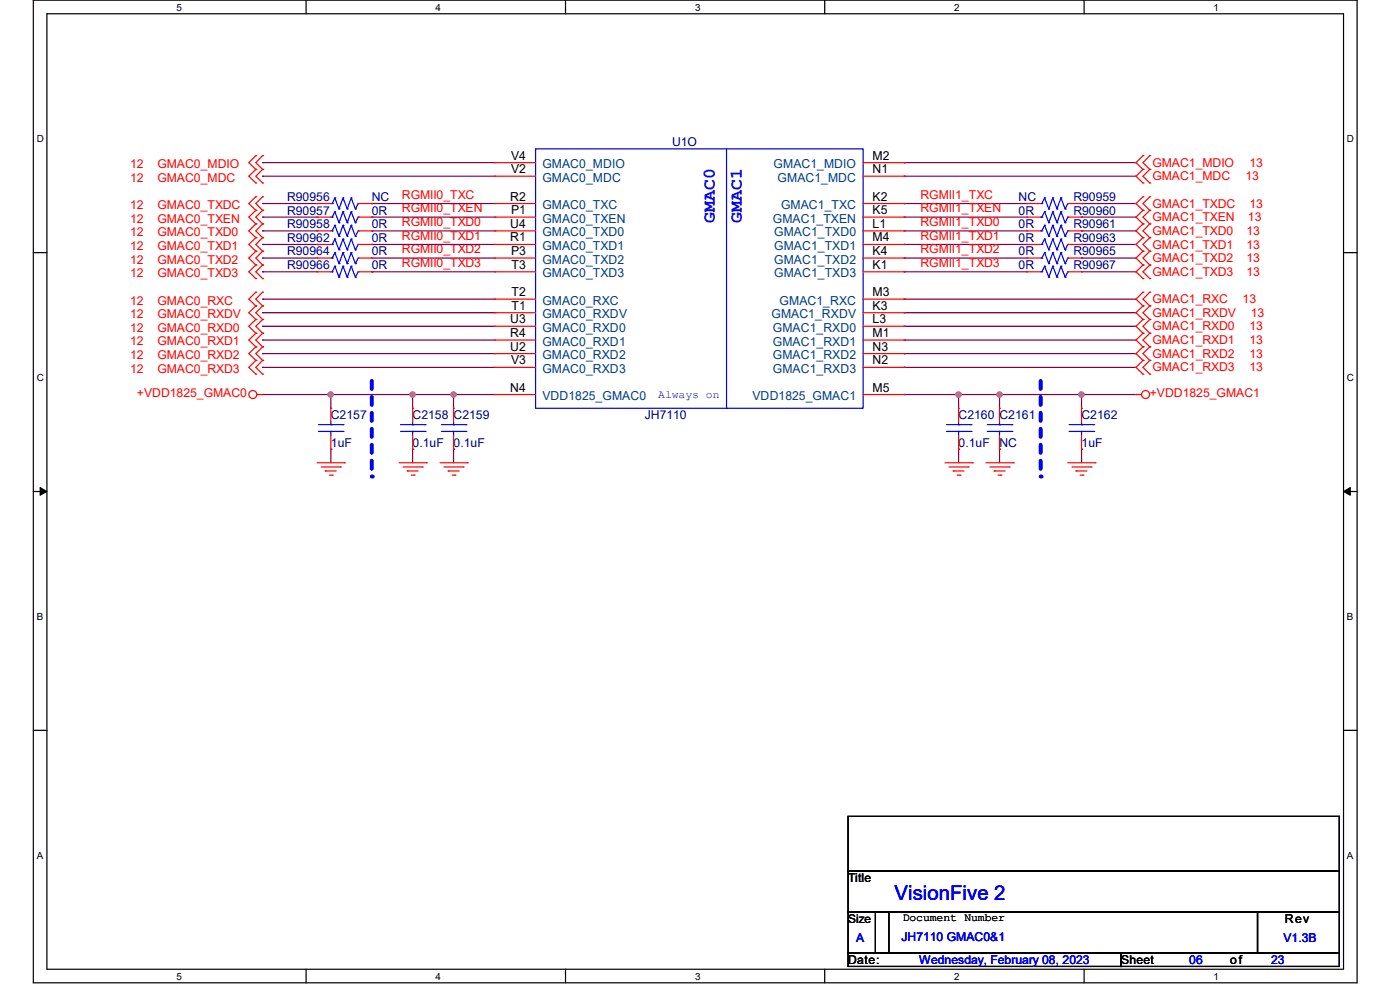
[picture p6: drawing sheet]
<svg xmlns="http://www.w3.org/2000/svg" width="297mm" height="210mm" viewBox="0 0 297 210" stroke-linecap="round" stroke-linejoin="round" font-family="sans-serif">
<path d="M7.1 0h280.8v208.5h-280.8zM9.9 2.9h275.1v202.7h-275.1z" fill="none" stroke="#000" stroke-width=".25"/>
<g fill="#fff">
<path d="M37.4 .3h1.2v2.4h-1.2z"/>
<path d="M37.4 205.9h1.2v2.3h-1.2z"/>
</g>
<path d="M64.9 0v2.9M64.9 205.6v2.9" fill="none" stroke="#000" stroke-width=".25"/>
<g fill="#fff">
<path d="M92.4 .3h1.2v2.4h-1.2z"/>
<path d="M92.4 205.9h1.2v2.3h-1.2z"/>
</g>
<path d="M120 0v2.9M120 205.6v2.9" fill="none" stroke="#000" stroke-width=".25"/>
<g fill="#fff">
<path d="M147.4 .3h1.2v2.4h-1.2z"/>
<path d="M147.4 205.9h1.2v2.3h-1.2z"/>
</g>
<path d="M175 0v2.9M175 205.6v2.9" fill="none" stroke="#000" stroke-width=".25"/>
<g fill="#fff">
<path d="M202.4 .3h1.2v2.4h-1.2z"/>
<path d="M202.4 205.9h1.2v2.3h-1.2z"/>
</g>
<path d="M230 0v2.9M230 205.6v2.9" fill="none" stroke="#000" stroke-width=".25"/>
<g fill="#fff">
<path d="M257.5 .3h1.1v2.4h-1.1z"/>
<path d="M257.5 205.9h1.1v2.3h-1.1z"/>
<path d="M7.8 28.2h1.5v2.4h-1.5z"/>
<path d="M285.7 28.2h1.5v2.4h-1.5z"/>
<path d="M7.8 78.9h1.5v2.3h-1.5z"/>
<path d="M285.7 78.9h1.5v2.3h-1.5z"/>
</g>
<path d="M7.1 53.6h2.8M285 53.6h2.9" fill="none" stroke="#000" stroke-width=".25"/>
<g fill="#fff">
<path d="M7.8 129.6h1.3v2.3h-1.3z"/>
<path d="M285.7 129.6h1.4v2.3h-1.4z"/>
</g>
<path d="M7.1 104.3h2.8M285 104.3h2.9" fill="none" stroke="#000" stroke-width=".25"/>
<path d="M8.5 103.4l1.4 .9-1.4 .8zM285 104.3l1.5-.9v1.7z" fill="#000" stroke="#000" stroke-width=".21"/>
<g fill="#fff">
<path d="M7.8 180.3h1.3v2.3h-1.3z"/>
<path d="M285.7 180.3h1.4v2.3h-1.4z"/>
</g>
<path d="M7.1 154.9h2.8M285 154.9h2.9" fill="none" stroke="#000" stroke-width=".25"/>
<path d="M78.9 80.8v20.3" fill="none" stroke="#00f" stroke-width=".85" stroke-dasharray="1.7"/>
<circle cx="78.9" cy="101.1" r=".42" fill="#00f" stroke-dasharray="1.7"/>
<path d="M220.8 80.8v20.3" fill="none" stroke="#00f" stroke-width=".85" stroke-dasharray="1.7"/>
<circle cx="220.8" cy="101.1" r=".42" fill="#00f" stroke-dasharray="1.7"/>
<g fill="none" stroke="#800040" stroke-width=".25">
<path d="M55.7 34.5h.1M55.7 37.4h.1M55.7 37.4h49.2M55.7 34.5h49.2M191.8 37.4h.1M191.8 34.5h.1M191.8 37.4h49.2M191.8 34.5h49.2M55.7 43.2h.1M55.7 46.1h.1M55.7 49h.1M55.7 51.9h.1"/>
<path d="M55.7 54.7h.1M55.7 57.7h.1M55.7 43.2h11.6M55.7 46.1h11.6M55.7 49h11.6M55.7 51.9h11.6M55.7 54.7h11.6M55.7 57.7h11.6M78.9 49h.1M78.9 46.1h.1M78.9 43.2h.1M78.9 54.7h.1"/>
<path d="M78.9 51.9h.1M78.9 57.7h.1M78.9 43.2h26M78.9 46.1h26M78.9 49h26M78.9 51.9h26M78.9 54.7h26M78.9 57.7h26M191.8 43.2h.1M191.8 46.1h.1M191.8 49h.1M191.8 51.9h.1"/>
<path d="M191.8 54.7h.1M191.8 57.7h.1M191.8 43.2h26M191.8 46.1h26M191.8 49h26M191.8 51.9h26M191.8 54.7h26M191.8 57.7h26M229.4 43.2h.1M229.4 46.1h.1M229.4 49h.1M229.4 51.9h.1"/>
<path d="M229.4 54.7h.1M229.4 57.7h.1M229.4 43.2h11.6M229.4 46.1h11.6M229.4 49h11.6M229.4 51.9h11.6M229.4 54.7h11.6M229.4 57.7h11.6M55.7 63.5h.1M55.7 66.3h.1M55.7 75h.1M55.7 77.9h.1"/>
<path d="M55.7 69.2h.1M55.7 72.1h.1M55.7 72.1h49.2M55.7 69.2h49.2M55.7 77.9h49.2M55.7 75h49.2M55.7 66.3h49.2M55.7 63.5h49.2M191.8 72.1h.1M191.8 69.2h.1M191.8 77.9h.1M191.8 75h.1"/>
<path d="M191.8 66.3h.1M191.8 63.5h.1M191.8 72.1h49.2M191.8 69.2h49.2M191.8 77.9h49.2M191.8 75h49.2M191.8 66.3h49.2M191.8 63.5h49.2M55.7 83.7h.1M55.7 83.7h49.2M70.2 95.3h.1M70.2 83.7h.1"/>
<path d="M70.2 83.7v2.9M70.2 95.3v2.9M87.5 83.7h.1M87.5 95.3h.1M87.5 83.7v2.9M87.5 95.3v2.9M96.2 83.7h.1M96.2 95.3h.1M96.2 83.7v2.9M96.2 95.3v2.9M191.8 83.7h.1M191.8 83.7h49.2"/>
<path d="M203.4 83.7h.1M203.4 95.3h.1M203.4 83.7v2.9M203.4 95.3v2.9M212 83.7h.1M212 95.3h.1M212 83.7v2.9M212 95.3v2.9M229.4 95.3h.1M229.4 83.7h.1M229.4 83.7v2.9M229.4 95.3v2.9"/>
</g>
<g fill="#f0f" stroke="#f0f" stroke-width=".25">
<circle cx="96.2" cy="83.7" r=".55"/>
<circle cx="87.5" cy="83.7" r=".56"/>
<circle cx="70.1" cy="83.7" r=".55"/>
<circle cx="203.4" cy="83.7" r=".56"/>
<circle cx="229.4" cy="83.7" r=".55"/>
<circle cx="212" cy="83.7" r=".55"/>
</g>
<g fill="none" stroke="#f00" stroke-width=".25">
<path d="M54.3 33h.1M54.3 35.9h.1M54.3 38.8h.1M54.3 33l-1.5 1.5 1.5 1.4M54.3 35.9l-1.5 1.5 1.5 1.4M55.7 33h.1M55.7 35.9h.1M55.7 38.8h.1M55.7 33l-1.4 1.5 1.4 1.4M55.7 35.9l-1.4 1.5 1.4 1.4M104.9 37.4h.1M104.9 34.5h.1"/>
<path d="M104.9 34.5h8.7M104.9 37.4h8.7M183.1 34.5h8.7M183.1 37.4h8.7M191.8 34.5h.1M191.8 37.4h.1M242.5 35.9h.1M242.5 38.8h.1M242.5 33h.1M242.5 35.9l-1.5 1.5 1.5 1.4M242.5 33l-1.5 1.5 1.5 1.4M243.9 38.8h.1"/>
<path d="M243.9 35.9h.1M243.9 33h.1M243.9 35.9l-1.4 1.5 1.4 1.4M243.9 33l-1.4 1.5 1.4 1.4M54.3 50.4h.1M54.3 53.3h.1M54.3 47.5h.1M54.3 56.2h.1M54.3 59.1h.1M54.3 41.7h.1M54.3 44.6h.1M54.3 50.4l-1.5 1.5 1.5 1.4"/>
<path d="M54.3 47.5l-1.5 1.5 1.5 1.4M54.3 56.2l-1.5 1.5 1.5 1.4M54.3 53.3l-1.5 1.4 1.5 1.5M54.3 41.7l-1.5 1.5 1.5 1.4M54.3 44.6l-1.5 1.5 1.5 1.4M55.7 50.4h.1M55.7 53.3h.1M55.7 47.5h.1M55.7 56.2h.1M55.7 59.1h.1M55.7 41.7h.1M55.7 44.6h.1"/>
<path d="M55.7 50.4l-1.4 1.5 1.4 1.4M55.7 47.5l-1.4 1.5 1.4 1.4M55.7 56.2l-1.4 1.5 1.4 1.4M55.7 53.3l-1.4 1.4 1.4 1.5M55.7 41.7l-1.4 1.5 1.4 1.4M55.7 44.6l-1.4 1.5 1.4 1.4M67.3 57.7h.1M67.3 54.7h.1M67.3 51.9h.1M67.3 49h.1M67.3 46.1h.1M67.3 43.2h.1"/>
<path d="M67.3 49h2.9M67.3 46.1h2.9M67.3 43.2h2.9M67.3 57.7h2.9M67.3 54.7h2.9M67.3 51.9h2.9M76 49h2.9M76 46.1h2.9M76 43.2h2.9M76 57.7h2.9M76 54.7h2.9M76 51.9h2.9"/>
<path d="M78.9 57.7h.1M78.9 54.7h.1M78.9 51.9h.1M78.9 49h.1M78.9 46.1h.1M78.9 43.2h.1M104.9 46.1h.1M104.9 54.7h.1M104.9 51.9h.1M104.9 43.2h.1M104.9 57.7h.1M104.9 49h.1"/>
<path d="M104.9 49h8.7M104.9 46.1h8.7M104.9 43.2h8.7M104.9 57.7h8.7M104.9 54.7h8.7M104.9 51.9h8.7M183.1 49h8.7M183.1 46.1h8.7M183.1 43.2h8.7M183.1 57.7h8.7M183.1 54.7h8.7M183.1 51.9h8.7"/>
<path d="M191.8 57.7h.1M191.8 43.2h.1M191.8 54.7h.1M191.8 46.1h.1M191.8 49h.1M191.8 51.9h.1M217.8 49h.1M217.8 46.1h.1M217.8 43.2h.1M217.8 57.7h.1M217.8 54.7h.1M217.8 51.9h.1"/>
<path d="M217.8 49h3M217.8 46.1h3M217.8 43.2h3M217.8 57.7h3M217.8 54.7h3M217.8 51.9h3M226.5 49h2.9M226.5 46.1h2.9M226.5 43.2h2.9M226.5 57.7h2.9M226.5 54.7h2.9M226.5 51.9h2.9"/>
<path d="M229.4 49h.1M229.4 46.1h.1M229.4 43.2h.1M229.4 57.7h.1M229.4 54.7h.1M229.4 51.9h.1M242.5 47.5h.1M242.5 50.4h.1M242.5 53.3h.1M242.5 56.2h.1M242.5 59.1h.1M242.5 41.7h.1"/>
<path d="M242.5 44.6h.1M242.5 47.5l-1.5 1.5 1.5 1.4M242.5 50.4l-1.5 1.5 1.5 1.4M242.5 56.2l-1.5 1.5 1.5 1.4M242.5 53.3l-1.5 1.4 1.5 1.5M242.5 41.7l-1.5 1.5 1.5 1.4M242.5 44.6l-1.5 1.5 1.5 1.4M243.9 50.4h.1M243.9 47.5h.1M243.9 53.3h.1M243.9 59.1h.1M243.9 56.2h.1"/>
<path d="M243.9 44.6h.1M243.9 41.7h.1M243.9 47.5l-1.4 1.5 1.4 1.4M243.9 50.4l-1.4 1.5 1.4 1.4M243.9 56.2l-1.4 1.5 1.4 1.4M243.9 53.3l-1.4 1.4 1.4 1.5M243.9 41.7l-1.4 1.5 1.4 1.4M243.9 44.6l-1.4 1.5 1.4 1.4M54.3 70.7h.1M54.3 73.6h.1M54.3 67.8h.1M54.3 76.5h.1"/>
<path d="M54.3 79.4h.1M54.3 62h.1M54.3 64.9h.1M54.3 70.7l-1.5 1.4 1.5 1.5M54.3 67.8l-1.5 1.4 1.5 1.5M54.3 76.5l-1.5 1.4 1.5 1.5M54.3 73.6l-1.5 1.4 1.5 1.5M54.3 62l-1.5 1.5 1.5 1.4M54.3 64.9l-1.5 1.4 1.5 1.5M55.7 70.7h.1M55.7 73.6h.1M55.7 67.8h.1"/>
<path d="M55.7 76.5h.1M55.7 79.4h.1M55.7 62h.1M55.7 64.9h.1M55.7 70.7l-1.4 1.4 1.4 1.5M55.7 67.8l-1.4 1.4 1.4 1.5M55.7 76.5l-1.4 1.4 1.4 1.5M55.7 73.6l-1.4 1.4 1.4 1.5M55.7 62l-1.4 1.5 1.4 1.4M55.7 64.9l-1.4 1.4 1.4 1.5M104.9 72.1h.1M104.9 66.3h.1"/>
<path d="M104.9 63.5h.1M104.9 75h.1M104.9 69.2h.1M104.9 77.9h.1M104.9 66.3h8.7M104.9 69.2h8.7M104.9 72.1h8.7M104.9 63.5h8.7M104.9 77.9h8.7M104.9 75h8.7M183.1 66.3h8.7M183.1 69.2h8.7"/>
<path d="M183.1 72.1h8.7M183.1 63.5h8.7M183.1 77.9h8.7M183.1 75h8.7M191.8 66.3h.1M191.8 69.2h.1M191.8 72.1h.1M191.8 63.5h.1M191.8 77.9h.1M191.8 75h.1M242.5 70.7h.1M242.5 73.6h.1"/>
<path d="M242.5 67.8h.1M242.5 76.5h.1M242.5 79.4h.1M242.5 64.9h.1M242.5 62h.1M242.5 70.7l-1.5 1.4 1.5 1.5M242.5 67.8l-1.5 1.4 1.5 1.5M242.5 76.5l-1.5 1.4 1.5 1.5M242.5 73.6l-1.5 1.4 1.5 1.5M242.5 64.9l-1.5 1.4 1.5 1.5M242.5 62l-1.5 1.5 1.5 1.4M243.9 73.6h.1"/>
<path d="M243.9 70.7h.1M243.9 67.8h.1M243.9 79.4h.1M243.9 76.5h.1M243.9 64.9h.1M243.9 62h.1M243.9 70.7l-1.4 1.4 1.4 1.5M243.9 67.8l-1.4 1.4 1.4 1.5M243.9 76.5l-1.4 1.4 1.4 1.5M243.9 73.6l-1.4 1.4 1.4 1.5M243.9 64.9l-1.4 1.4 1.4 1.5M243.9 62l-1.4 1.5 1.4 1.4"/>
<path d="M54.5 83.7h1.2M55.7 83.7h.1M67.3 98.2h5.8M68.2 99.1h4M69 99.9h.1M69 99.9h2.3M70.2 86.6h.1M70.2 95.3h.1M70.2 86.6v2.9M70.2 92.4v2.9M72.2 99.1h.1M73.1 98.2h.1"/>
<path d="M84.7 98.2h5.8M85.5 99.1h4.1M86.4 99.9h.1M86.4 99.9h2.3M87.5 86.6h.1M87.5 95.3h.1M87.5 86.6v2.9M87.5 92.4v2.9M89.6 99.1h.1M90.5 98.2h.1M93.3 98.2h5.8M94.2 99.1h4.1"/>
<path d="M95.1 99.9h.1M95.1 99.9h2.3M96.2 86.6h.1M96.2 95.3h.1M96.2 86.6v2.9M96.2 92.4v2.9M98.3 99.1h.1M99.1 98.2h.1M104.9 83.7h.1M104.9 83.7h8.7M183.1 83.7h8.7M191.8 83.7h.1"/>
<path d="M200.5 98.2h5.8M201.3 99.1h4.1M202.2 99.9h.1M202.2 99.9h2.3M203.4 86.6h.1M203.4 95.3h.1M203.4 86.6v2.9M203.4 92.4v2.9M205.4 99.1h.1M206.3 98.2h.1M209.2 98.2h5.8M210 99.1h4.1"/>
<path d="M210.9 99.9h.1M210.9 99.9h2.3M212 86.6h.1M212 95.3h.1M212 86.6v2.9M212 92.4v2.9M214.1 99.1h.1M215 98.2h.1M226.5 98.2h5.8M227.4 99.1h4.1M228.3 99.9h.1M228.3 99.9h2.3"/>
<path d="M229.4 86.6h.1M229.4 95.3h.1M229.4 86.6v2.9M229.4 92.4v2.9M231.5 99.1h.1M232.3 98.2h.1M241 83.7h.1M241 83.7h1.2M69.9 100.8h.6M70.5 100.8h.1M87.2 100.8h.6M87.8 100.8h.1"/>
<path d="M95.9 100.8h.6M96.5 100.8h.1M203.1 100.8h.6M203.7 100.8h.1M211.8 100.8h.5M212.3 100.8h.1M229.2 100.8h.5M229.7 100.8h.1"/>
<circle cx="53.6" cy="83.7" r=".85"/>
<circle cx="243" cy="83.7" r=".85"/>
</g>
<path d="M179.9 173.2h104.2v11.6h-104.2zM179.9 184.8h104.2v8.7h-104.2zM179.9 193.5h8.7v8.6h-8.7zM185.7 193.5h81.1v8.6h-81.1zM266.8 193.5h17.3v8.6h-17.3zM179.9 202.1h57.9v2.9h-57.9zM237.8 202.1h46.3v2.9h-46.3z" fill="none" stroke="#000" stroke-width=".25"/>
<g fill="none" stroke="#00f" stroke-width=".25">
<path d="M113.6 31.6h69.5v55h-69.5zM154.1 31.6v55M70.2 49h.3M70.2 46.1h.3M70.2 43.2h.3M70.2 57.7h.3M70.2 54.7h.3M70.2 51.9h.3M70.5 57.7h.1M70.5 54.7h.1M70.5 51.9h.1M70.5 49h.1"/>
<path d="M70.5 46.1h.1M70.5 43.2h.1M71 56.5h.1M71 53.6h.1M71 50.7h.1M71 47.8h.1M71 44.9h.1M71 42h.1M71 56.5l-.5 1.2M71 56.5l.9 2.3M71 53.6l-.5 1.1M71 53.6l.9 2.3"/>
<path d="M71 50.7l-.5 1.2M71 50.7l.9 2.3M71 47.8l-.5 1.2M71 47.8l.9 2.3M71 44.9l-.5 1.2M71 44.9l.9 2.3M71 42l-.5 1.2M71 42l.9 2.3M71.9 58.8h.1M71.9 55.9h.1M71.9 53h.1M71.9 50.1h.1"/>
<path d="M71.9 47.2h.1M71.9 44.3h.1M72.8 56.5h.1M72.8 53.6h.1M72.8 50.7h.1M72.8 47.8h.1M72.8 44.9h.1M72.8 42h.1M72.8 56.5l-.9 2.3M72.8 56.5l.9 2.3M72.8 53.6l-.9 2.3M72.8 53.6l.9 2.3"/>
<path d="M72.8 50.7l-.9 2.3M72.8 50.7l.9 2.3M72.8 47.8l-.9 2.3M72.8 47.8l.9 2.3M72.8 44.9l-.9 2.3M72.8 44.9l.9 2.3M72.8 42l-.9 2.3M72.8 42l.9 2.3M73.7 58.8h.1M73.7 55.9h.1M73.7 53h.1M73.7 50.1h.1"/>
<path d="M73.7 47.2h.1M73.7 44.3h.1M74.5 56.5h.1M74.5 53.6h.1M74.5 50.7h.1M74.5 47.8h.1M74.5 44.9h.1M74.5 42h.1M74.5 56.5l-.8 2.3M74.5 56.5l.9 2.3M74.5 53.6l-.8 2.3M74.5 53.6l.9 2.3"/>
<path d="M74.5 50.7l-.8 2.3M74.5 50.7l.9 2.3M74.5 47.8l-.8 2.3M74.5 47.8l.9 2.3M74.5 44.9l-.8 2.3M74.5 44.9l.9 2.3M74.5 42l-.8 2.3M74.5 42l.9 2.3M75.4 58.8h.1M75.4 55.9h.1M75.4 53h.1M75.4 50.1h.1"/>
<path d="M75.4 47.2h.1M75.4 44.3h.1M76 57.7h.1M76 54.7h.1M76 51.9h.1M76 49h.1M76 46.1h.1M76 43.2h.1M76 57.7l-.6 1.1M76 54.7l-.6 1.2M76 51.9l-.6 1.1M76 49l-.6 1.1"/>
<path d="M76 46.1l-.6 1.1M76 43.2l-.6 1.1M220.8 49h.2M220.8 46.1h.2M220.8 43.2h.2M220.8 57.7h.2M220.8 54.7h.2M220.8 51.9h.2M221 49h.1M221 46.1h.1M221 43.2h.1M221 57.7h.1"/>
<path d="M221 54.7h.1M221 51.9h.1M221.6 47.8h.1M221.6 44.9h.1M221.6 42h.1M221.6 56.5h.1M221.6 53.6h.1M221.6 50.7h.1M221.6 47.8l-.6 1.2M221.6 47.8l.9 2.3M221.6 44.9l-.6 1.2M221.6 44.9l.9 2.3"/>
<path d="M221.6 42l-.6 1.2M221.6 42l.9 2.3M221.6 56.5l-.6 1.2M221.6 56.5l.9 2.3M221.6 53.6l-.6 1.1M221.6 53.6l.9 2.3M221.6 50.7l-.6 1.2M221.6 50.7l.9 2.3M222.5 50.1h.1M222.5 47.2h.1M222.5 44.3h.1M222.5 58.8h.1"/>
<path d="M222.5 55.9h.1M222.5 53h.1M223.4 47.8h.1M223.4 44.9h.1M223.4 42h.1M223.4 56.5h.1M223.4 53.6h.1M223.4 50.7h.1M223.4 47.8l-.9 2.3M223.4 47.8l.8 2.3M223.4 44.9l-.9 2.3M223.4 44.9l.8 2.3"/>
<path d="M223.4 42l-.9 2.3M223.4 42l.8 2.3M223.4 56.5l-.9 2.3M223.4 56.5l.8 2.3M223.4 53.6l-.9 2.3M223.4 53.6l.8 2.3M223.4 50.7l-.9 2.3M223.4 50.7l.8 2.3M224.2 50.1h.1M224.2 47.2h.1M224.2 44.3h.1M224.2 58.8h.1"/>
<path d="M224.2 55.9h.1M224.2 53h.1M225.1 47.8h.1M225.1 44.9h.1M225.1 42h.1M225.1 56.5h.1M225.1 53.6h.1M225.1 50.7h.1M225.1 47.8l-.9 2.3M225.1 47.8l.9 2.3M225.1 44.9l-.9 2.3M225.1 44.9l.9 2.3"/>
<path d="M225.1 42l-.9 2.3M225.1 42l.9 2.3M225.1 56.5l-.9 2.3M225.1 56.5l.9 2.3M225.1 53.6l-.9 2.3M225.1 53.6l.9 2.3M225.1 50.7l-.9 2.3M225.1 50.7l.9 2.3M226 50.1h.1M226 47.2h.1M226 44.3h.1M226 58.8h.1"/>
<path d="M226 55.9h.1M226 53h.1M226.5 49h.1M226.5 46.1h.1M226.5 43.2h.1M226.5 57.7h.1M226.5 54.7h.1M226.5 51.9h.1M226.5 49l-.5 1.1M226.5 46.1l-.5 1.1M226.5 43.2l-.5 1.1M226.5 57.7l-.5 1.1"/>
<path d="M226.5 54.7l-.5 1.2M226.5 51.9l-.5 1.1M67.6 91.5h5.2M67.6 90.1h5.2M70.2 90.1h.1M70.2 91.5h.1M70.2 89.5v.6M70.2 91.5v.9M72.8 91.5h.1M72.8 90.1h.1M85 91.5h5.2M85 90.1h5.2"/>
<path d="M87.5 90.1h.1M87.5 91.5h.1M87.5 89.5v.6M87.5 91.5v.9M90.2 91.5h.1M90.2 90.1h.1M93.6 91.5h5.2M93.6 90.1h5.2M96.2 90.1h.1M96.2 91.5h.1M96.2 89.5v.6M96.2 91.5v.9"/>
<path d="M98.8 91.5h.1M98.8 90.1h.1M154.1 86.6h.1M200.8 91.5h5.2M200.8 90.1h5.2M203.4 90.1h.1M203.4 91.5h.1M203.4 89.5v.6M203.4 91.5v.9M206 91.5h.1M206 90.1h.1M209.5 91.5h5.2"/>
<path d="M209.5 90.1h5.2M212 90.1h.1M212 91.5h.1M212 89.5v.6M212 91.5v.9M214.7 91.5h.1M214.7 90.1h.1M226.8 91.5h5.2M226.8 90.1h5.2M229.4 90.1h.1M229.4 91.5h.1M229.4 89.5v.6"/>
<path d="M229.4 91.5v.9M232 91.5h.1M232 90.1h.1"/>
</g>
<text font-size="4.3" fill="#00f" x="189.8" y="191">VisionFive 2</text>
<g font-size="3.8" fill="#00f">
<text x="151.6" y="47.2" transform="rotate(-90 151.6 47.2)">GMAC0</text>
<text x="157.4" y="47.2" transform="rotate(-90 157.4 47.2)">GMAC1</text>
</g>
<g font-size="2.6" fill="#f00">
<text x="27.6" y="35.6">12</text>
<text x="33.4" y="35.6">GMAC0_MDIO</text>
<text x="244.5" y="35.3">GMAC1_MDIO</text>
<text x="265.1" y="35.3">13</text>
<text x="27.6" y="38.6">12</text>
<text x="33.4" y="38.6">GMAC0_MDC</text>
<text x="244.5" y="38.3">GMAC1_MDC</text>
<text x="264.2" y="38.3">13</text>
<text x="27.6" y="44.3">12</text>
<text x="27.6" y="47.2">12</text>
<text x="33.4" y="44.3">GMAC0_TXDC</text>
<text x="33.4" y="47.2">GMAC0_TXEN</text>
<text x="85.3" y="48">RGMII0_TXD0</text>
<text x="85.3" y="45">RGMII0_TXEN</text>
<text x="85.3" y="42.2">RGMII0_TXC</text>
<text x="195.3" y="42.2">RGMII1_TXC</text>
<text x="195.3" y="45">RGMII1_TXEN</text>
<text x="195.3" y="48">RGMII1_TXD0</text>
<text x="244.5" y="44.1">GMAC1_TXDC</text>
<text x="244.5" y="46.9">GMAC1_TXEN</text>
<text x="264.7" y="46.9">13</text>
<text x="265.1" y="44.1">13</text>
<text x="27.6" y="53">12</text>
<text x="27.6" y="50.1">12</text>
<text x="33.4" y="53">GMAC0_TXD1</text>
<text x="33.4" y="50.1">GMAC0_TXD0</text>
<text x="85.3" y="53.7">RGMII0_TXD2</text>
<text x="85.3" y="50.8">RGMII0_TXD1</text>
<text x="195.3" y="50.8">RGMII1_TXD1</text>
<text x="195.3" y="53.7">RGMII1_TXD2</text>
<text x="244.5" y="49.8">GMAC1_TXD0</text>
<text x="244.5" y="52.7">GMAC1_TXD1</text>
<text x="264.5" y="49.8">13</text>
<text x="264.5" y="52.7">13</text>
<text x="27.6" y="58.8">12</text>
<text x="27.6" y="55.9">12</text>
<text x="33.4" y="58.8">GMAC0_TXD3</text>
<text x="33.4" y="55.9">GMAC0_TXD2</text>
<text x="85.3" y="56.6">RGMII0_TXD3</text>
<text x="195.3" y="56.6">RGMII1_TXD3</text>
<text x="244.5" y="58.5">GMAC1_TXD3</text>
<text x="244.5" y="55.6">GMAC1_TXD2</text>
<text x="264.5" y="58.5">13</text>
<text x="264.5" y="55.6">13</text>
<text x="27.6" y="64.6">12</text>
<text x="33.4" y="64.6">GMAC0_RXC</text>
<text x="244.5" y="64.3">GMAC1_RXC</text>
<text x="263.6" y="64.3">13</text>
<text x="27.6" y="70.4">12</text>
<text x="27.6" y="67.5">12</text>
<text x="33.4" y="70.4">GMAC0_RXD0</text>
<text x="33.4" y="67.5">GMAC0_RXDV</text>
<text x="244.5" y="70.1">GMAC1_RXD0</text>
<text x="244.5" y="67.2">GMAC1_RXDV</text>
<text x="265.1" y="70.1">13</text>
<text x="265.3" y="67.2">13</text>
<text x="27.6" y="73.3">12</text>
<text x="27.6" y="76.2">12</text>
<text x="33.4" y="73.3">GMAC0_RXD1</text>
<text x="33.4" y="76.2">GMAC0_RXD2</text>
<text x="244.5" y="73">GMAC1_RXD1</text>
<text x="244.5" y="75.9">GMAC1_RXD2</text>
<text x="265.1" y="73">13</text>
<text x="265.1" y="75.9">13</text>
<text x="27.6" y="79.1">12</text>
<text x="33.4" y="79.1">GMAC0_RXD3</text>
<text x="244.5" y="78.8">GMAC1_RXD3</text>
<text x="265.1" y="78.8">13</text>
<text x="29" y="84.3">+VDD1825_GMAC0</text>
<text x="243.9" y="84.3">+VDD1825_GMAC1</text>
</g>
<g font-size="2.6">
<text x="108.4" y="33.9">V4</text>
<text x="185.1" y="33.9">M2</text>
<text x="108.4" y="36.7">V2</text>
<text x="185.1" y="36.7">N1</text>
<text x="108.2" y="42.5">R2</text>
<text x="108.4" y="45.4">P1</text>
<text x="185.1" y="42.5">K2</text>
<text x="185.1" y="45.4">K5</text>
<text x="108.2" y="51.2">R1</text>
<text x="108.2" y="48.3">U4</text>
<text x="185.1" y="48.3">L1</text>
<text x="185.1" y="51.2">M4</text>
<text x="108.4" y="54.1">P3</text>
<text x="108.5" y="57">T3</text>
<text x="185.1" y="57">K1</text>
<text x="185.1" y="54.1">K4</text>
<text x="108.5" y="65.7">T1</text>
<text x="108.5" y="62.8">T2</text>
<text x="185.1" y="65.7">K3</text>
<text x="185.1" y="62.8">M3</text>
<text x="108.2" y="71.5">R4</text>
<text x="108.2" y="68.6">U3</text>
<text x="185.1" y="68.6">L3</text>
<text x="185.1" y="71.5">M1</text>
<text x="108.2" y="74.4">U2</text>
<text x="108.4" y="77.3">V3</text>
<text x="185.1" y="77.3">N2</text>
<text x="185.1" y="74.4">N3</text>
<text x="108.2" y="83.1">N4</text>
<text x="185.1" y="83.1">M5</text>
<text x="179.9" y="187.1">Title</text>
<text x="272.6" y="195.8">Rev</text>
<text x="179.9" y="204.5">Date:</text>
<text x="237.8" y="204.5">Sheet</text>
<text x="261" y="204.5">of</text>
</g>
<g font-size="2.6" fill="#004080">
<text x="115.1" y="35.7">GMAC0_MDIO</text>
<text x="164.1" y="35.7">GMAC1_MDIO</text>
<text x="115.1" y="38.6">GMAC0_MDC</text>
<text x="165" y="38.6">GMAC1_MDC</text>
<text x="115.1" y="47.2">GMAC0_TXEN</text>
<text x="115.1" y="44.4">GMAC0_TXC</text>
<text x="164" y="47.2">GMAC1_TXEN</text>
<text x="165.7" y="44.4">GMAC1_TXC</text>
<text x="115.1" y="53">GMAC0_TXD1</text>
<text x="115.1" y="50.2">GMAC0_TXD0</text>
<text x="164.3" y="50.2">GMAC1_TXD0</text>
<text x="164.3" y="53">GMAC1_TXD1</text>
<text x="115.1" y="55.9">GMAC0_TXD2</text>
<text x="115.1" y="58.8">GMAC0_TXD3</text>
<text x="164.3" y="58.8">GMAC1_TXD3</text>
<text x="164.3" y="55.9">GMAC1_TXD2</text>
<text x="115.1" y="64.6">GMAC0_RXC</text>
<text x="165.4" y="64.6">GMAC1_RXC</text>
<text x="115.1" y="67.5">GMAC0_RXDV</text>
<text x="115.1" y="70.4">GMAC0_RXD0</text>
<text x="163.7" y="67.5">GMAC1_RXDV</text>
<text x="164" y="70.4">GMAC1_RXD0</text>
<text x="115.1" y="73.3">GMAC0_RXD1</text>
<text x="115.1" y="76.2">GMAC0_RXD2</text>
<text x="164" y="73.3">GMAC1_RXD1</text>
<text x="164" y="76.2">GMAC1_RXD2</text>
<text x="115.1" y="79.1">GMAC0_RXD3</text>
<text x="164" y="79.1">GMAC1_RXD3</text>
<text x="115.1" y="84.9">VDD1825_GMAC0</text>
<text x="159.6" y="84.9">VDD1825_GMAC1</text>
</g>
<g font-size="2.6" fill="#000080">
<text x="142.6" y="31">U1O</text>
<text x="60.9" y="45.5">R90957</text>
<text x="60.9" y="42.6">R90956</text>
<text x="78.9" y="45.5">0R</text>
<text x="78.9" y="42.6">NC</text>
<text x="216.1" y="45.5">0R</text>
<text x="216.1" y="42.6">NC</text>
<text x="227.7" y="45.5">R90960</text>
<text x="227.7" y="42.6">R90959</text>
<text x="60.9" y="51.3">R90962</text>
<text x="60.9" y="48.4">R90958</text>
<text x="78.9" y="51.3">0R</text>
<text x="78.9" y="48.4">0R</text>
<text x="216.1" y="48.4">0R</text>
<text x="216.1" y="51.3">0R</text>
<text x="227.7" y="48.4">R90961</text>
<text x="227.7" y="51.3">R90963</text>
<text x="60.9" y="57.1">R90966</text>
<text x="60.9" y="54.2">R90964</text>
<text x="78.9" y="57.1">0R</text>
<text x="78.9" y="54.2">0R</text>
<text x="216.1" y="57.1">0R</text>
<text x="216.1" y="54.2">0R</text>
<text x="227.7" y="57.1">R90967</text>
<text x="227.7" y="54.2">R90965</text>
<text x="70.2" y="88.9">C2157</text>
<text x="87.5" y="88.9">C2158 C2159</text>
<text x="136.8" y="88.9">JH7110</text>
<text x="203.4" y="88.9">C2160 C2161</text>
<text x="229.4" y="88.9">C2162</text>
<text x="70.2" y="94.7">1uF</text>
<text x="87.5" y="94.7">0.1uF</text>
<text x="96.2" y="94.7">0.1uF</text>
<text x="203.4" y="94.7">0.1uF</text>
<text x="212" y="94.7">NC</text>
<text x="229.4" y="94.7">1uF</text>
</g>
<g font-size="2.6" fill="#00f">
<text x="181.7" y="199.8">A</text>
<text x="191.2" y="199.6">JH7110 GMAC0&amp;1</text>
<text x="272.3" y="199.8">V1.3B</text>
<text x="195" y="204.5">Wednesday, February 08, 2023</text>
<text x="252.3" y="204.5">06</text>
<text x="269.7" y="204.5">23</text>
</g>
<text font-size="2.5" x="179.9" y="195.7">Size</text>
<text font-size="2.4" fill="#00f" x="139.7" y="84.5">Always on</text>
<text font-size="2.4" x="191.5" y="195.4">Document Number</text>
<g font-size="2.1">
<text x="37.4" y="2.2">5</text>
<text x="92.4" y="2.2">4</text>
<text x="147.4" y="2.2">3</text>
<text x="202.4" y="2.2">2</text>
<text x="257.5" y="2.2">1</text>
<text x="7.8" y="30.1">D</text>
<text x="285.8" y="30.1">D</text>
<text x="7.8" y="80.8">C</text>
<text x="285.8" y="80.8">C</text>
<text x="7.8" y="131.5">B</text>
<text x="285.8" y="131.5">B</text>
<text x="7.8" y="182.2">A</text>
<text x="285.8" y="182.2">A</text>
<text x="37.4" y="207.8">5</text>
<text x="92.4" y="207.8">4</text>
<text x="147.4" y="207.8">3</text>
<text x="202.4" y="207.8">2</text>
<text x="257.5" y="207.8">1</text>
</g>
</svg>
